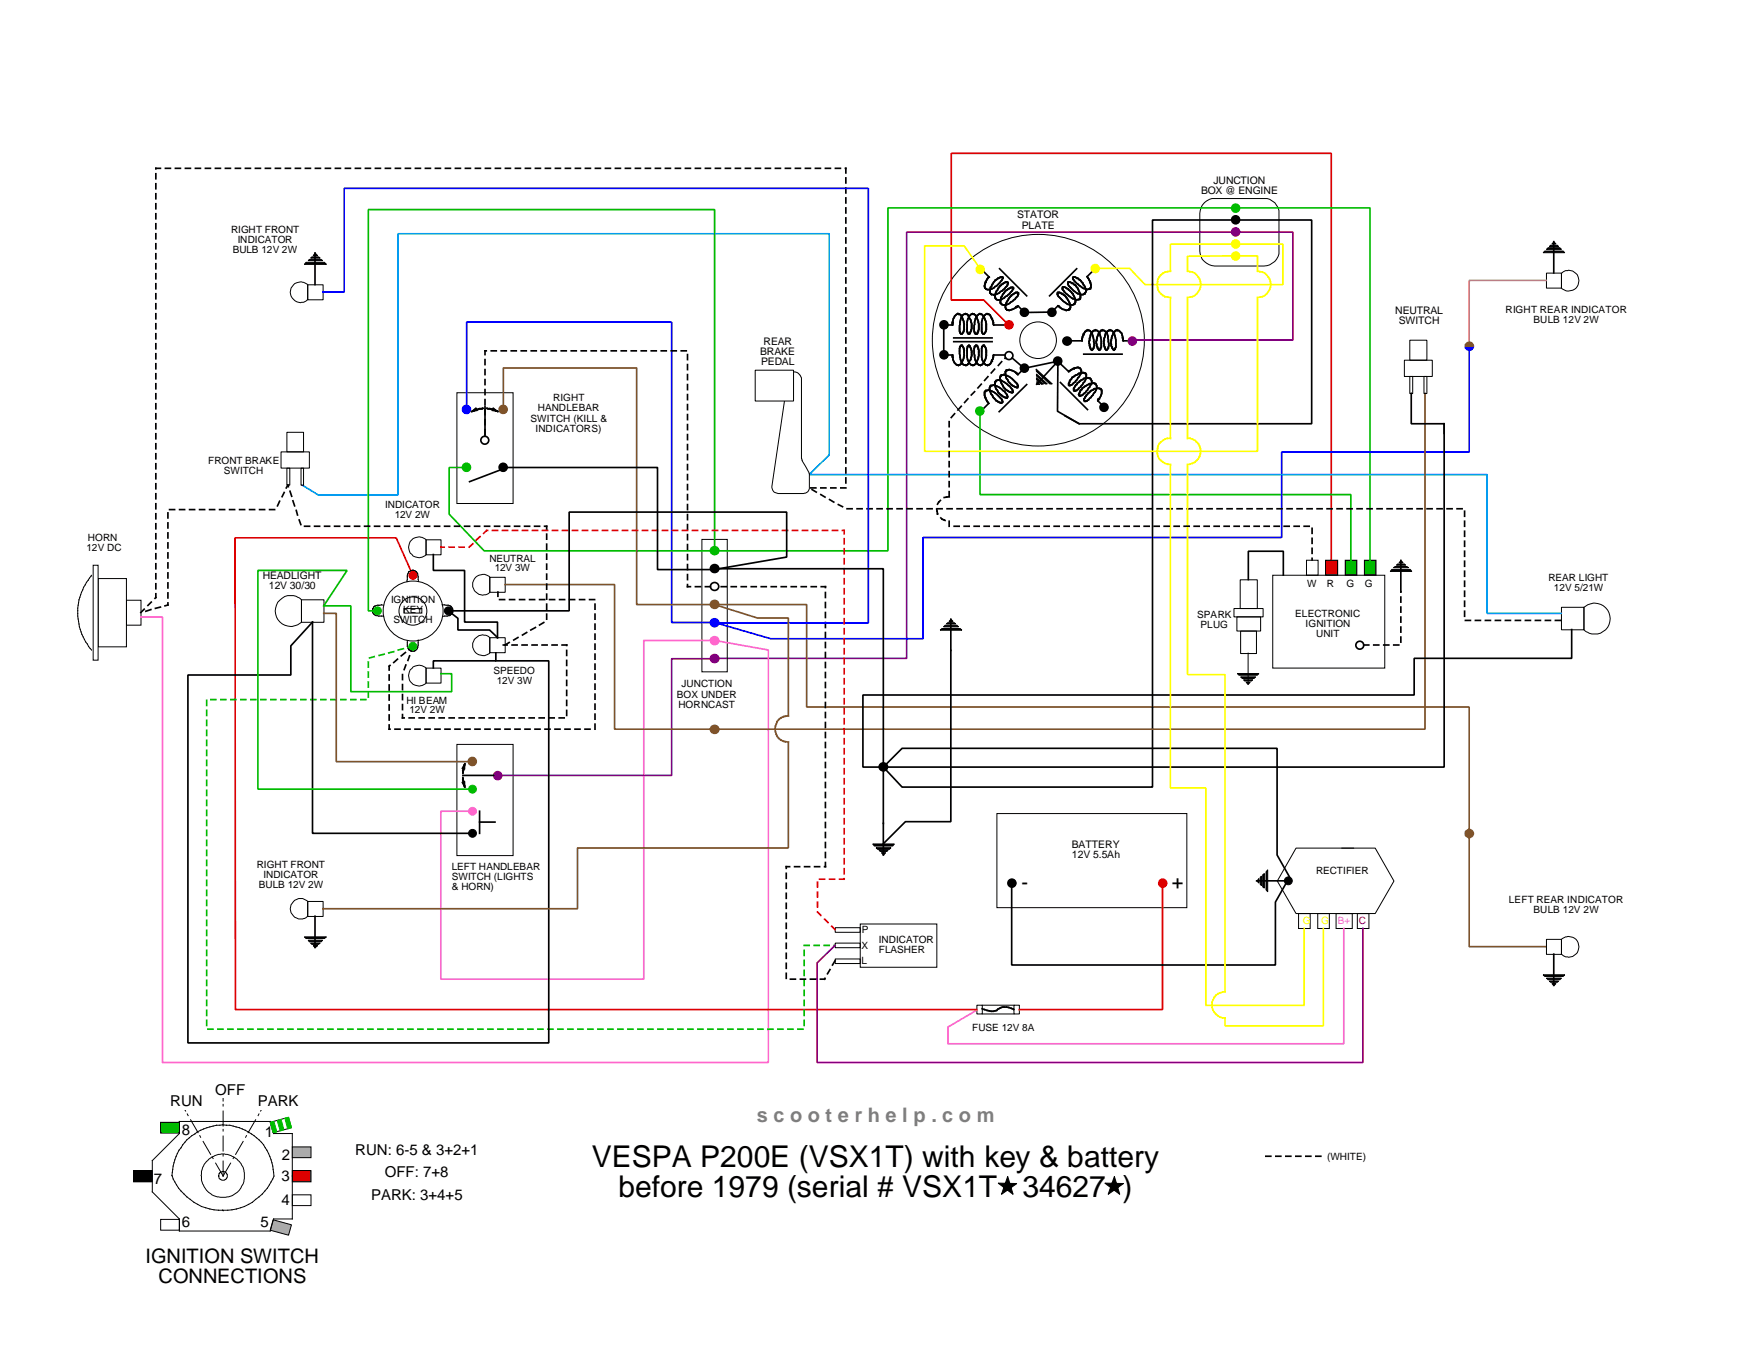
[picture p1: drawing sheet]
<svg xmlns="http://www.w3.org/2000/svg" width="279mm" height="216mm" viewBox="0 0 279 216" stroke-linecap="round" stroke-linejoin="round" font-family="sans-serif">
<path d="M14.8 91.1a8.9 8.9 0 0 0 .1 12.5M15.6 91.8h4.5v10.9h-4.5zM20.1 95.3h2.3v3.9h-2.3z" fill="none" stroke="#000" stroke-width=".16"/>
<path d="M14.8 89.7h.7v15.1h-.7z" fill="#fff"/>
<g fill="none" stroke="#000" stroke-width=".16">
<path d="M14.8 89.7h.8v15.1h-.8z"/>
<circle cx="164.8" cy="54" r="16.8"/>
</g>
<g fill="none" stroke="#000" stroke-width=".27">
<path d="M152.1 49.8l.4 .2 .6 1.4-.1 1.2-.3 .4h-.2l-.2-.4v-.9l.2-1.1 .2-.4a.49 .49 0 0 1 .6-.3v-.1l.4 .2 .4 .9v.2a1.44 1.44 0 0 1 .1 1.2l-.3 .7h-.2l-.1-.3a3.1 3.1 0 0 1 .2-2.3l.3-.5h.4l-.1-.1 .4 .2 .3 .5 .3 .9v.9l-.3 .7h-.3l-.1-.3a3.2 3.2 0 0 1 .6-2.8h.3v-.1a1.73 1.73 0 0 1 1 1.6v.9l-.2 .4-.2 .3h-.2l-.1-.3a3.1 3.1 0 0 1 .2-2.3l.3-.5h.4l-.1-.1 .5 .2 .4 .9 .2 .7M152.1 49.8v.1M152.1 49.8l-.6 .4-.2 .4-.1 1M157 44l-.4 .6a1.43 1.43 0 0 0-.2 1.2h.1a1.14 1.14 0 0 0 1.5-.3l.2-.1 .8-.9 .2-.3-.1-.2a2.22 2.22 0 0 0-1.7 1.5l-.2 .5v.5l.2 .3a2.19 2.19 0 0 0 1.9-.8l.6-.6 .1-.6a1.06 1.06 0 0 0-1.1 .5l-.5 .7a1.05 1.05 0 0 0-.2 1.6 1.28 1.28 0 0 0 1.4-.5l.3-.1a2.15 2.15 0 0 0 1-1.3l-.1-.1a2.2 2.2 0 0 0-1.9 1.9l-.1 .6a1.07 1.07 0 0 0 1.7-.1 2.35 2.35 0 0 0 1.2-1.5 1.2 1.2 0 0 0-1.2 .5l-.5 .7a1.4 1.4 0 0 0-.3 1.3l.2 .2 .3 .1 1.5-.7M159.7 49.1h.1"/>
<circle cx="149.9" cy="51.6" r=".63"/>
</g>
<path d="M149.8 51.6h1.4M151.4 53.6h6.1M155.8 42.7l1.2 1.3M157.8 51.6h1.7M158.7 42.7l4.3 4.3M161.7 48.6l1 1" fill="none" stroke="#000" stroke-width=".26"/>
<circle cx="149.9" cy="51.6" r=".66" fill="#000"/>
<circle cx="155.6" cy="42.8" r=".66" fill="#ff0"/>
<circle cx="155.6" cy="42.8" r=".63" fill="none" stroke="#ff0" stroke-width=".27"/>
<circle cx="160.2" cy="51.6" r=".66" fill="#d00"/>
<circle cx="160.2" cy="51.6" r=".63" fill="none" stroke="#d00" stroke-width=".27"/>
<g fill="none" stroke="#000" stroke-width=".27">
<path d="M167.9 46.5a1.46 1.46 0 0 1 1.3 .6l.7 1.3a3.8 3.8 0 0 1-2-1.6zM167.9 48.6h.1a1.69 1.69 0 0 0 1.6 .6l.1-.1M169.7 49.1h.1M169.9 48.4v.4l-.2 .3M172.6 43.9l.5 .9v1a1.68 1.68 0 0 1-1.8-.5l-.8-.8a.35 .35 0 0 1-.1-.5 2.52 2.52 0 0 1 1.8 1.6 .76 .76 0 0 1-.3 1.2 2.92 2.92 0 0 1-2.2-1.4l-.2-.6a1.38 1.38 0 0 1 1.2 .4l.2 .2a3.7 3.7 0 0 1 .6 1.9l-.1 .1 .1 .1a1.68 1.68 0 0 1-1.8-.5l-.8-.7-.2-.4v-.3a1.2 1.2 0 0 1 1.1 .5 2.35 2.35 0 0 1 .9 2l-.2 .1 .1 .1-.7 .1"/>
<circle cx="160.2" cy="56.5" r=".63"/>
<circle cx="162.6" cy="49.6" r=".63"/>
<circle cx="167" cy="49.6" r=".63"/>
</g>
<g fill="#000">
<circle cx="162.7" cy="49.6" r=".66"/>
<circle cx="167" cy="49.6" r=".66"/>
</g>
<path d="M167.9 48.6l-.9 .9M170.9 42.7l-4.3 4.3M173.8 42.7l-1.2 1.2" fill="none" stroke="#000" stroke-width=".26"/>
<circle cx="173.9" cy="42.7" r=".66" fill="#ff0"/>
<circle cx="173.9" cy="42.6" r=".63" fill="none" stroke="#ff0" stroke-width=".27"/>
<path d="M149.8 51.6v4.8h1.4M151.4 54.2h6.1M157.8 56.4h1.7M162.6 58.5l-1 1M167 49.5l-4.3 .1M157 64l-1.3 1.3M163 61.1l-4.4 4.3" fill="none" stroke="#000" stroke-width=".26"/>
<g fill="none" stroke="#000" stroke-width=".27">
<path d="M151.2 56.4l.1 .4a1.04 1.04 0 0 0 1 1.1l.4-.4 .4-1v-.9l-.2-.6a.24 .24 0 0 0-.3-.2 .24 .24 0 0 0-.2 .4l-.1 1a2.04 2.04 0 0 0 .8 1.7l.2 .1v-.1a.68 .68 0 0 0 .6-.6l.2-.5a1.44 1.44 0 0 0 .1-1.2l-.3-.8-.3 .2-.1 .3a3.2 3.2 0 0 0 .4 2.3l.6 .4-.1-.1a.79 .79 0 0 0 .8-.7l.2-.7v-.9l-.2-.6-.3-.2a1.48 1.48 0 0 0-.2 1.4 1.86 1.86 0 0 0 .9 1.8v-.1h.3l.3-.3M152.1 57.9v.1M155.9 55l.3-.2 .4 .8v.9l-.4 1.1a3.2 3.2 0 0 1-.4-2.3zM157.8 56.4l-.4 .9a.68 .68 0 0 1-.7 .6l.1 .1-.6-.4M159.7 58.8v.1a1.88 1.88 0 0 0 .4 1.8l.7 .6 .7 .2 .1-.2-.1-.4-.8-.8a2.12 2.12 0 0 0-1.7-.6l-.1 .2v-.1a2.03 2.03 0 0 0 .4 1.9l.2 .1a1.57 1.57 0 0 0 1.3 .6 2.88 2.88 0 0 0-2.4-1.9l-.2 .2h-.1a1.55 1.55 0 0 0 .2 1.4 2.25 2.25 0 0 0 1.6 1.3 1.01 1.01 0 0 0-.5-1.1 2.47 2.47 0 0 0-2-.9l-.1 .1h-.1a1.49 1.49 0 0 0 .3 1.4 2.15 2.15 0 0 0 1.5 1.3l.1-.2-.1-.4-.8-.8a2.11 2.11 0 0 0-1.6-.6l-.3 .2v.6l.4 .9 .3 .3M159.7 58.8l.1 .1M159.7 58.8a1.53 1.53 0 0 1 1.6 .4M161.3 59.1l.3 .4"/>
<circle cx="149.9" cy="56.3" r=".63"/>
</g>
<circle cx="149.9" cy="56.4" r=".66" fill="#000"/>
<circle cx="155.6" cy="65.3" r=".66" fill="#0b0"/>
<circle cx="155.5" cy="65.3" r=".63" fill="none" stroke="#0b0" stroke-width=".27"/>
<circle cx="162.7" cy="58.5" r=".66" fill="#000"/>
<g fill="none" stroke="#000" stroke-width=".27">
<path d="M174.5 52.8l-.3-.3a.83 .83 0 0 0-1.1 .9 2.53 2.53 0 0 0 .2 2.2 .96 .96 0 0 0 .3-1.4v-.6a1.2 1.2 0 0 0-.9-1.2l-.5 .3-.2 .4-.2 1M174.5 52.8a.57 .57 0 0 1 .9-.3 1.99 1.99 0 0 1 .5 1.7 1.08 1.08 0 0 1-.2 1.4h-.1a2.39 2.39 0 0 1 .1-2.8 .57 .57 0 0 1 .8-.3l.3 .3M174.5 52.8l.2 .6a3.5 3.5 0 0 1 .1 1.8l-.2 .4a1.58 1.58 0 0 1-.4-1.9zM176.8 52.8l.2 .6a3.5 3.5 0 0 1 .1 1.8l-.2 .3a.43 .43 0 0 1-.4-.5 2.93 2.93 0 0 1 .3-2.2zM177.3 52.4l-.5 .4M177.3 52.4l.1 .1M177.3 52.4a1.26 1.26 0 0 1 1 1.3M178.2 53.6l.1 .1M178.3 53.7v.4"/>
<circle cx="162.6" cy="58.4" r=".63"/>
</g>
<path d="M170.1 54.1h1.7M172 56.2h6.1M178.3 54.1h1.4" fill="none" stroke="#000" stroke-width=".26"/>
<circle cx="179.8" cy="54.2" r=".66" fill="#800080"/>
<circle cx="179.8" cy="54.1" r=".63" fill="none" stroke="#800080" stroke-width=".27"/>
<g fill="#000">
<circle cx="167.9" cy="57.3" r=".66"/>
<circle cx="169.4" cy="54.2" r=".68"/>
<circle cx="175.3" cy="64.7" r=".66"/>
</g>
<g fill="none" stroke="#000" stroke-width=".27">
<path d="M167.9 57.3v8l3.4 2M169.7 59l.6-.4a1.23 1.23 0 0 1 1.2-.1 1.18 1.18 0 0 1-.4 1.5 2.49 2.49 0 0 1-1.4 1.2v-.1a2.22 2.22 0 0 1 1.5-1.8l.4-.1a.59 .59 0 0 1 .8 .3 2.66 2.66 0 0 1-.9 2l-.6 .5h-.4a1.2 1.2 0 0 1 .5-1.1l.5-.4a1.42 1.42 0 0 1 1.5-.4 .96 .96 0 0 1 0 1.4 3 3 0 0 1-1.6 1.3h-.1a1.8 1.8 0 0 1 1.3-1.7l.6-.2a.6 .6 0 0 1 .7 0 .6 .6 0 0 1 .2 .7 3.7 3.7 0 0 1-1.7 2.1h-.2a1.2 1.2 0 0 1 .4-1.1l.4-.4a1.66 1.66 0 0 1 1.6-.5l.2 .1M174.8 61.8a1.42 1.42 0 0 1-.3 1.6h-.1l-.1 .2"/>
<circle cx="167.9" cy="57.3" r=".63"/>
<circle cx="169.4" cy="54.2" r=".64"/>
<circle cx="175.3" cy="64.7" r=".63"/>
</g>
<path d="M160.7 56.8l1.4 1.3M162.6 58.5l5.3-1.2-3.3 3.7M168.4 57.8l1.3 1.2M168.3 60.7l4.3 4.3M174.3 63.6l1 1" fill="none" stroke="#000" stroke-width=".26"/>
<g fill="#000" stroke="#000" stroke-width=".16">
<path d="M164.5 58.6l2.6 2.4h-.4l-2.2-2z" fill-rule="evenodd"/>
<path d="M164.5 59.4l1.8 1.6h-.4l-1.4-1.3z" fill-rule="evenodd"/>
<path d="M164.5 60l1.2 1h-.4l-.8-.7z" fill-rule="evenodd"/>
<path d="M164.6 60.6l.5 .4h-.5z" fill-rule="evenodd"/>
</g>
<circle cx="164.8" cy="54" r="2.91" fill="none" stroke="#000" stroke-width=".16"/>
<path d="M160.1 51.6l-3.9-4h-5.2v-23.3h60.3v66.3" fill="none" stroke="#d00" stroke-width=".27"/>
<path d="M216.6 88.9h1.8v2.4h-1.8z" fill="#008000"/>
<path d="M216.6 88.9h1.8v2.4h-1.8z" fill="none" stroke="#000" stroke-width=".16"/>
<path d="M213.5 88.9h1.9v2.4h-1.9z" fill="#008000"/>
<path d="M213.6 88.9h1.8v2.4h-1.8z" fill="none" stroke="#000" stroke-width=".16"/>
<path d="M210.4 88.9h1.9v2.4h-1.9z" fill="#d00"/>
<path d="M195.9 96.6h4.6v1.3h-4.6zM196.4 97.9h3.7v2.3h-3.7zM196.9 92h2.7v4.6h-2.7zM202 91.3h17.8v14.8h-17.8zM207.4 88.9h1.8v2.4h-1.8zM210.4 88.9h2v2.4h-2zM196.9 100.2h2.6v3.5h-2.6zM198.1 103.7v4.9" fill="none" stroke="#000" stroke-width=".16"/>
<g fill="none" stroke="#000" stroke-width=".27">
<path d="M203.7 91.3v-3.8h-5.5v4.5M222.4 93.9v.1M222.4 94.8v.8M222.4 96.4v.8M222.4 98v.8M222.4 99.6v.7M216.5 102.4h.8M218.1 102.4h.8M219.7 102.4h.8M221.3 102.4h.8M222.4 101.1v.8"/>
<circle cx="215.9" cy="102.4" r=".63"/>
</g>
<g fill="#000" stroke="#000" stroke-width=".16">
<path d="M222.4 89l.3 .3h-.6z" fill-rule="evenodd"/>
<path d="M221.7 89.7l.2-.2h1l.2 .2z" fill-rule="evenodd"/>
<path d="M221.2 90.1l.3-.2h1.8l.3 .2z" fill-rule="evenodd"/>
<path d="M221 90.4h2.9l.2 .3h-3.4z" fill-rule="evenodd"/>
<path d="M196.4 106.9h3.5l-.3 .3h-2.9z" fill-rule="evenodd"/>
<path d="M196.9 107.5h2.4l-.2 .2h-1.9z" fill-rule="evenodd"/>
<path d="M197.4 107.9h1.5l-.2 .2h-1.1z" fill-rule="evenodd"/>
<path d="M197.8 108.3h.7l-.4 .3z" fill-rule="evenodd"/>
</g>
<path d="M222.4 89v4.9" fill="none" stroke="#000" stroke-width=".26"/>
<path d="M155.6 65.2v13.3h58.8v10.4" fill="none" stroke="#0b0" stroke-width=".27"/>
<circle cx="196.2" cy="33.1" r=".66" fill="#0b0"/>
<circle cx="196.2" cy="33" r=".63" fill="none" stroke="#0b0" stroke-width=".27"/>
<circle cx="196.2" cy="34.9" r=".66" fill="#000"/>
<circle cx="196.2" cy="34.9" r=".63" fill="none" stroke="#000" stroke-width=".27"/>
<circle cx="196.2" cy="36.8" r=".66" fill="#800080"/>
<circle cx="196.2" cy="36.8" r=".63" fill="none" stroke="#800080" stroke-width=".27"/>
<circle cx="196.2" cy="38.8" r=".66" fill="#ff0"/>
<circle cx="196.2" cy="38.7" r=".63" fill="none" stroke="#ff0" stroke-width=".27"/>
<circle cx="196.2" cy="40.7" r=".66" fill="#ff0"/>
<g fill="none" stroke="#ff0" stroke-width=".27">
<path d="M196.8 38.8h6.9v6.4h-21.9l-2.5-2.6h-5.4"/>
<circle cx="196.2" cy="40.6" r=".63"/>
</g>
<path d="M191.2 32.2a2.11 2.11 0 0 1 1.6-.7h7.9a2.27 2.27 0 0 1 2.3 2.4v6a2.37 2.37 0 0 1-2.3 2.3h-7.9a2.49 2.49 0 0 1-2.3-2.3v-6a2.54 2.54 0 0 1 .7-1.7zM213 134.6h5.3l3 5.3-3 5.1h-5.3M214.9 134.6h-9.2l-2.9 5.3 2.9 5.1h9.2M206.1 145h1.9v2.4h-1.9zM209.2 145h1.8v2.4h-1.8zM212.1 145h2.6v2.4h-2.6zM215.5 145h1.8v2.4h-1.8z" fill="none" stroke="#000" stroke-width=".16"/>
<path d="M196.8 33h20.7v55.9" fill="none" stroke="#0b0" stroke-width=".27"/>
<path d="M180.4 54h24.9v-17.2h-61.4v67.7h-30.1" fill="none" stroke="#800080" stroke-width=".27"/>
<circle cx="204.5" cy="139.8" r=".62" fill="#000" stroke="#000" stroke-width=".16"/>
<circle cx="113.5" cy="98.9" r=".68" fill="#00f"/>
<circle cx="113.4" cy="98.9" r=".64" fill="none" stroke="#00f" stroke-width=".27"/>
<circle cx="113.5" cy="101.7" r=".68" fill="#f6c"/>
<circle cx="113.4" cy="101.7" r=".64" fill="none" stroke="#f6c" stroke-width=".27"/>
<circle cx="113.5" cy="104.6" r=".68" fill="#800080"/>
<circle cx="113.4" cy="104.6" r=".64" fill="none" stroke="#800080" stroke-width=".27"/>
<circle cx="113.5" cy="96" r=".68" fill="#7f532a"/>
<circle cx="113.4" cy="96" r=".64" fill="none" stroke="#7f532a" stroke-width=".27"/>
<g fill="none" stroke="#000" stroke-width=".27">
<circle cx="113.4" cy="93.1" r=".64"/>
<circle cx="113.4" cy="90.3" r=".64"/>
</g>
<circle cx="113.5" cy="90.3" r=".68" fill="#000"/>
<circle cx="113.5" cy="87.5" r=".68" fill="#0b0"/>
<g fill="none" stroke="#0b0" stroke-width=".27">
<path d="M196.2 33h-55.2v54.4h-26.9"/>
<circle cx="113.4" cy="87.4" r=".64"/>
</g>
<g fill="none" stroke="#000" stroke-width=".16">
<path d="M46.6 45.2a1.69 1.69 0 0 1 2.2 0v2.4a1.64 1.64 0 0 1-2.3-.1 1.64 1.64 0 0 1 .1-2.3zM48.8 45.2h2.5v2.4h-2.5zM245.5 43.4h2.4v2.3h-2.4zM247.9 43.4a1.64 1.64 0 0 1 2.3 0 1.64 1.64 0 0 1 0 2.3 1.64 1.64 0 0 1-2.3 0zM44.6 71.7h4.5v2.6h-4.5zM45.5 68.6h2.7v3.1h-2.7zM45.5 74.3h.5v2.7h-.5zM47.8 74.3h.4v2.7h-.4zM111.4 85.6h4.1v21.1h-4.1zM247.9 96.4h3.6v3.6h-3.6zM251.5 96.4a2.47 2.47 0 0 1 3.4 .1 2.47 2.47 0 0 1 0 3.4 2.47 2.47 0 0 1-3.4 .1zM72.5 118.2h9v17.6h-9z"/>
<path d="M46.8 142.9a1.54 1.54 0 0 1 2 .2v2.4a1.65 1.65 0 0 1-2.3-.2 1.65 1.65 0 0 1 .3-2.4zM48.8 143.1h2.5v2.4h-2.5zM245.5 149.1h2.4v2.4h-2.4zM247.9 149.1a1.64 1.64 0 0 1 2.3 .1 1.64 1.64 0 0 1 0 2.3 1.64 1.64 0 0 1-2.3 0z"/>
</g>
<path d="M113.4 96h14.7v16.2h105.1v38.1h12.2" fill="none" stroke="#7f532a" stroke-width=".27"/>
<path d="M246.7 38.4v4.9M50 40.2v5M50 145.5v4.9M246.7 151.5v4.9" fill="none" stroke="#000" stroke-width=".26"/>
<g fill="#000" stroke="#000" stroke-width=".16">
<path d="M246.7 38.4l.3 .3h-.6z" fill-rule="evenodd"/>
<path d="M246 39.1l.2-.2h1l.2 .2z" fill-rule="evenodd"/>
<path d="M245.5 39.6l.3-.3h1.8l.3 .3z" fill-rule="evenodd"/>
<path d="M50 40.2l.4 .4h-.7z" fill-rule="evenodd"/>
<path d="M49.3 41l.2-.2h1.1l.2 .2z" fill-rule="evenodd"/>
<path d="M48.9 41.4l.2-.2h1.9l.2 .2z" fill-rule="evenodd"/>
<path d="M48.6 41.6h2.9l.3 .4h-3.5z" fill-rule="evenodd"/>
<path d="M245 40.1l.2-.2h2.9l.3 .2z" fill-rule="evenodd"/>
<path d="M49.7 150.1h.7l-.4 .3z" fill-rule="evenodd"/>
<path d="M49.3 149.7h1.5l-.2 .2h-1.1z" fill-rule="evenodd"/>
<path d="M48.9 149.3h2.3l-.2 .2h-1.9z" fill-rule="evenodd"/>
<path d="M48.3 148.7h3.5l-.3 .3h-2.9z" fill-rule="evenodd"/>
<path d="M246.4 156.1h.6l-.3 .4z" fill-rule="evenodd"/>
<path d="M246 155.7h1.4l-.2 .2h-1z" fill-rule="evenodd"/>
<path d="M245.5 155.3h2.4l-.3 .2h-1.8z" fill-rule="evenodd"/>
<path d="M245 154.7h3.4l-.3 .3h-2.9z" fill-rule="evenodd"/>
</g>
<path d="M245.5 44.5h-12.3v10.5" fill="none" stroke="#c96" stroke-width=".27"/>
<path d="M233.2 55v16.8h-29.7v13.5h-57v16.1h-24.1l-9-2.6" fill="none" stroke="#00f" stroke-width=".27"/>
<path d="M22.4 98h3.4v70.7h96.2v-65.5l-8.6-1.5" fill="none" stroke="#f6c" stroke-width=".27"/>
<path d="M48 77l2.5 1.6h12.7v-41.5h68.4v35.1l-3.1 3.1h107.6v22.1h11.7" fill="none" stroke="#09f" stroke-width=".27"/>
<circle cx="75" cy="125.3" r=".62" fill="#0b0" stroke="#0b0" stroke-width=".16"/>
<circle cx="75" cy="120.9" r=".66" fill="#7f532a"/>
<circle cx="75" cy="120.9" r=".63" fill="none" stroke="#7f532a" stroke-width=".27"/>
<circle cx="75" cy="132.3" r=".62" fill="#000" stroke="#000" stroke-width=".16"/>
<circle cx="75" cy="128.8" r=".62" fill="#f6c" stroke="#f6c" stroke-width=".16"/>
<path d="M76.1 128.8v3.5M76.1 130.5h2.5" fill="none" stroke="#000" stroke-width=".26"/>
<circle cx="79" cy="123.2" r=".66" fill="#800080"/>
<circle cx="79" cy="123.1" r=".63" fill="none" stroke="#800080" stroke-width=".27"/>
<path d="M73.5 123.1h4.9" fill="none" stroke="#000" stroke-width=".26"/>
<path d="M73.5 123.4l.1 .8 .2 .8M73.8 121.2l-.2 .8-.1 .8" fill="none" stroke="#000" stroke-width=".27"/>
<g fill="#000" stroke="#000" stroke-width=".16">
<path d="M73.8 121.2v.9l-.5-.1z" fill-rule="evenodd"/>
<path d="M73.3 124.2l.5-.1v.9z" fill-rule="evenodd"/>
</g>
<path d="M72.5 62.3h9v17.6h-9z" fill="none" stroke="#000" stroke-width=".16"/>
<circle cx="74.1" cy="65" r=".66" fill="#00f"/>
<circle cx="74.1" cy="65" r=".63" fill="none" stroke="#00f" stroke-width=".27"/>
<circle cx="79.9" cy="65" r=".66" fill="#7f532a"/>
<circle cx="79.9" cy="65" r=".63" fill="none" stroke="#7f532a" stroke-width=".27"/>
<g fill="none" stroke="#000" stroke-width=".27">
<path d="M76.7 64.8l-1 .2-.8 .4M77.2 64.8l1.3 .3 .5 .3"/>
<circle cx="77" cy="69.9" r=".63"/>
</g>
<path d="M77 64.5v4.8" fill="none" stroke="#000" stroke-width=".26"/>
<g fill="#000" stroke="#000" stroke-width=".16">
<path d="M74.8 65.3l.8-.6 .2 .5z" fill-rule="evenodd"/>
<path d="M78.3 64.7l.7 .6-.9-.1z" fill-rule="evenodd"/>
</g>
<circle cx="74.1" cy="74.2" r=".66" fill="#0b0"/>
<g fill="none" stroke="#0b0" stroke-width=".27">
<path d="M74.1 74.2h-2.8v7.4l5.6 5.8h36"/>
<circle cx="74.1" cy="74.2" r=".63"/>
</g>
<g fill="#000">
<circle cx="79.9" cy="74.2" r=".66"/>
<circle cx="160.7" cy="140.2" r=".66"/>
</g>
<g fill="none" stroke="#000" stroke-width=".27">
<path d="M24.7 27.6v.8M24.7 29.2v.8M24.7 30.8v.8M24.7 32.3v.8M24.7 33.9v.8M24.7 35.5v.8M24.7 37.1v.8M24.7 38.7v.8M25.5 26.7l-.8 .1M26.3 26.7h.8M27.8 26.7h.8M29.4 26.7h.8"/>
<path d="M31 26.7h.8M32.6 26.7h.8M34.2 26.7h.8M35.8 26.7h.8M37.4 26.7h.8M39 26.7h.8M40.5 26.7h.8M42.1 26.7h.8M43.7 26.7h.8M45.3 26.7h.8M46.9 26.7h.8M48.5 26.7h.8"/>
<path d="M50.1 26.7h.8M51.7 26.7h.8M53.2 26.7h.8M54.8 26.7h.8M56.4 26.7h.8M58 26.7h.8M59.6 26.7h.8M61.2 26.7h.8M62.8 26.7h.8M64.4 26.7h.8M65.9 26.7h.8M67.5 26.7h.8"/>
<path d="M69.1 26.7h.8M70.7 26.7h.8M72.3 26.7h.8M73.9 26.7h.8M75.5 26.7h.8M77.1 26.7h.8M78.6 26.7h.8M80.2 26.7h.8M81.8 26.7h.8M83.4 26.7h.8M85 26.7h.8M86.6 26.7h.8"/>
<path d="M88.2 26.7h.8M89.8 26.7h.8M91.3 26.7h.8M92.9 26.7h.8M94.5 26.7h.8M96.1 26.7h.8M97.7 26.7h.8M99.3 26.7h.8M100.9 26.7h.8M102.5 26.7h.8M104 26.7h.8M105.6 26.7h.8"/>
<path d="M107.2 26.7h.8M108.8 26.7h.8M110.4 26.7h.8M112 26.7h.8M113.6 26.7h.8M115.2 26.7h.8M116.7 26.7h.8M118.3 26.7h.8M119.9 26.7h.8M121.5 26.7h.8M123.1 26.7h.8M124.7 26.7h.8"/>
<path d="M126.3 26.7h.8M127.9 26.7h.8M129.4 26.7h.8M131 26.7h.8M132.6 26.7h.8M134.2 26.7l.1 .8M134.3 28.2v.8M134.3 29.8v.8M134.3 31.4v.8M134.3 33v.8M134.3 34.6v.8M134.3 36.2v.8"/>
<path d="M134.3 37.8v.8M134.3 39.4v.8M196.2 34.9h-13.2v90h-39.8l-3-3.1M196.8 34.9h11.4v32.4h-36.9l-2.2-1.3M24.7 40.3v.8M24.7 41.9v.8M24.7 43.5v.8M24.7 45v.8M24.7 46.6v.8M24.7 48.2v.8M24.7 49.8v.8M24.7 51.4v.8"/>
<path d="M24.7 53v.8M24.7 54.6v.8M24.7 56.2v.8M24.7 57.7v.8M24.7 59.3v.8M134.3 40.9v.8M134.3 42.5v.8M134.3 44.1v.8M134.3 45.7v.8M134.3 47.3v.8M134.3 48.9v.8M134.3 50.5v.8"/>
<path d="M134.3 52.1v.8M134.3 53.6v.8M134.3 55.2v.8M134.3 56.8v.8M134.3 58.4v.8M134.3 60v.8M24.7 60.9v.8M24.7 62.5v.8M24.7 64.1v.8M24.7 65.7v.8M24.7 67.3v.8M24.7 68.9v.8"/>
<path d="M24.7 70.4v.8M24.7 72v.8M24.7 73.6v.8M24.7 75.2v.8M24.7 76.8v.8M24.7 78.4v.8M24.7 80v.8M128.7 77.5h.8M128.9 77.7l.7 .4M130.3 77.5h.8M130.3 78.5l.7 .4M131.7 79.3l.7 .4"/>
<path d="M131.9 77.5h.8M133.5 77.5h.8M134.3 61.6v.8M134.3 63.2v.8M134.3 64.8v.8M134.3 66.3v.8M134.3 67.9v.8M134.3 69.5v.8M134.3 71.1v.8M134.3 72.7v.8M134.3 74.3v.8M134.3 75.9v.8"/>
<path d="M22.9 96.7l-.5 .5M24 95.6l-.5 .5M24.7 94.3v.6l-.1 .1M24.7 81.6v.8M24.7 83.1v.8M24.7 84.7v.8M24.7 86.3v.8M24.7 87.9v.8M24.7 89.5v.8M24.7 91.1v.8M24.7 92.7v.8M133.1 80.1l.6 .3"/>
<path d="M134.5 80.8h.8M136.1 80.8h.8M137.7 80.8h.7M139.2 80.8h.8M140.8 80.8h.8M142.4 80.8h.8M144 80.8h.8M145.6 80.8h.8M147.2 80.8h.8M148.8 80.8h.8M150.4 80.8h.7M151.9 80.8h.8"/>
<path d="M153.5 80.8h.8M155.1 80.8h.8M156.7 80.8h.8M158.3 80.8h.8M159.9 80.8h.8M161.5 80.8h.8M163.1 80.8h.7M164.6 80.8h.8M166.2 80.8h.8M167.8 80.8h.8M169.4 80.8h.8M171 80.8h.8"/>
<path d="M172.6 80.8h.8M174.2 80.8h.8M175.8 80.8h.7M177.3 80.8h.8M178.9 80.8h.8M180.5 80.8h.8M182.1 80.8h.8M183.7 80.8h.8M185.3 80.8h.8M186.9 80.8h.8M188.5 80.8h.7M190 80.8h.8"/>
<path d="M191.6 80.8h.8M193.2 80.8h.8M194.8 80.8h.8M196.4 80.8h.8M198 80.8h.8M199.6 80.8h.8M201.2 80.8h.7M202.7 80.8h.8M204.3 80.8h.8M205.9 80.8h.8M207.5 80.8h.8M209.1 80.8h.8"/>
<path d="M210.7 80.8h.8M212.3 80.8h.8M213.9 80.8h.7M215.4 80.8h.8M217 80.8h.8M218.6 80.8h.8M220.2 80.8h.8M221.8 80.8h.8M223.4 80.8h.8M225 80.8h.8M226.6 80.8h.7M228.1 80.8h.8"/>
<path d="M229.7 80.8h.8M231.3 80.8h.8M232.5 81.2v.8M232.5 82.7v.8M232.5 84.3v.8M232.5 85.9v.8M232.5 87.5v.8M232.5 89.1v.8M232.5 90.7v.8M232.5 92.3v.8M232.5 93.9v.8M232.5 95.4v.8"/>
<path d="M232.5 97v.8M232.6 98.5h.8M234.2 98.5h.8M235.8 98.5h.8M237.4 98.5h.8M239 98.5h.8M240.6 98.5h.8M242.2 98.5h.8M243.7 98.5h.8M245.3 98.5h.8M246.9 98.5h.8"/>
<circle cx="79.9" cy="74.2" r=".63"/>
<circle cx="160.6" cy="140.2" r=".63"/>
</g>
<path d="M80.1 74.3l-5.6 2.2" fill="none" stroke="#000" stroke-width=".26"/>
<path d="M113.4 101.7h-11.2v53.7h-32.2v-26.6h4.9" fill="none" stroke="#f6c" stroke-width=".27"/>
<path d="M74.1 65.6v-14.5h32.5v47.7h6.8" fill="none" stroke="#00f" stroke-width=".27"/>
<path d="M79.9 65v-6.6h21.2v37.6h12.3" fill="none" stroke="#7f532a" stroke-width=".27"/>
<path d="M158.3 129.2h30.1v14.9h-30.1z" fill="none" stroke="#000" stroke-width=".16"/>
<circle cx="184.6" cy="140.2" r=".66" fill="#d00"/>
<g fill="none" stroke="#d00" stroke-width=".27">
<path d="M65.6 91.3l-2.7-5.9h-25.6l.1 74.9h117.6M184.5 140.2v20.1h-22.7"/>
<circle cx="184.6" cy="140.2" r=".63"/>
</g>
<g fill="none" stroke="#000" stroke-width=".16">
<path d="M64.7 101.7v.9a.86 .86 0 0 0 .6 .8h.5l.5-.4 .1-1.4v.1M132.6 152.2h4v.8h-4zM132.6 147.3h4v.7h-4zM132.6 149.7h4v.7h-4zM136.6 146.7h12.1v6.9h-12.1zM155.1 159.6h.8v1.4h-.8zM155.9 159.6h5.1M161 159.6h.8v1.4h-.8zM155.9 161h5.1"/>
<circle cx="65.6" cy="97" r="2.23"/>
<circle cx="65.6" cy="97" r="4.8"/>
</g>
<path d="M155.9 160.1a2.86 2.86 0 0 0 2.3 .3 2.21 2.21 0 0 1 2.7-.1" fill="none" stroke="#000" stroke-width=".27"/>
<path d="M213.3 147.4v18.3h-62.8v-2.7l4.6-2.7" fill="none" stroke="#f6c" stroke-width=".27"/>
<path d="M64.1 96.6h2.8v.7h-2.8z" fill="#fff"/>
<g fill="none" stroke="#000" stroke-width=".16">
<path d="M125.3 59.5a1.04 1.04 0 0 1 1.1-.4 1.04 1.04 0 0 1 .8 .8v12.9l1.3 2.4v2.2a.91 .91 0 0 1-.9 .9h-4.1a1.02 1.02 0 0 1-1-1.1l2.5-17.2zM60.9 96.1a1.65 1.65 0 0 0-1.5 .2 .87 .87 0 0 0-.2 1 .87 .87 0 0 0 .9 .5l.8 .1M64.1 96.6h2.9v.7h-2.9zM64.7 92.3v-1a.87 .87 0 0 1 .9-.8 .87 .87 0 0 1 .8 1v.8M65.4 85.7a1.69 1.69 0 0 1 2.2 0v2.4a1.64 1.64 0 0 1-2.3-.1 1.64 1.64 0 0 1 .1-2.3zM67.6 85.7h2.4v2.4h-2.4zM70.3 96.1l-.1-.1 .6 .1a.91 .91 0 0 1 1.1 .6 .95 .95 0 0 1-.6 1l-1 .2M75.5 91.6a1.52 1.52 0 0 1 2.3 0v2.4a1.64 1.64 0 0 1-2.4 0 1.64 1.64 0 0 1 .1-2.4zM77.8 91.6h2.4v2.4h-2.4zM65.1 106.3a1.76 1.76 0 0 1 2-.6l.5 .4v2.3a1.66 1.66 0 0 1-2.1 .1 1.66 1.66 0 0 1-.4-2.2zM67.6 106.1h2.4v2.3h-2.4zM75.5 101.3a1.61 1.61 0 0 1 2.3-.1v2.4a1.61 1.61 0 0 1-2.3 0 1.61 1.61 0 0 1 0-2.3z"/>
<path d="M77.8 101.2h2.4v2.4h-2.4z"/>
</g>
<circle cx="59.9" cy="97" r=".62" fill="#0b0" stroke="#0b0" stroke-width=".16"/>
<circle cx="65.6" cy="91.3" r=".62" fill="#d00" stroke="#d00" stroke-width=".16"/>
<circle cx="71.2" cy="97" r=".62" fill="#000" stroke="#000" stroke-width=".16"/>
<g fill="none" stroke="#0b0" stroke-width=".27">
<path d="M113.4 87.4v-54.1h-54.9v63.7h1.4M32.8 111.2v.8M32.8 112.8v.8M32.8 114.4v.8M32.8 116v.7M32.8 117.5v.8M32.8 119.1v.8M33.5 111.1h.8M35.1 111.1h.8M36.6 111.1h.8M38.2 111.1h.8M39.8 111.1h.8"/>
<path d="M41.4 111.1h.8M43 111.1h.8M44.6 111.1h.8M46.2 111.1h.8M47.8 111.1h.8M49.3 111.1h.8M50.9 111.1h.8M52.5 111.1h.8M54.1 111.1h.8M55.7 111.1h.8M57.3 111.1h.8M58.5 105.1v.8"/>
<path d="M58.5 106.7v.8M58.5 108.3v.8M58.5 109.9v.8M59.4 104.2l-.7 .2M61 103.9l-.8 .1M62.5 103.5l-.8 .2M64 103l-.8 .2M65.6 102.6l-.8 .2M32.8 120.7v.8M32.8 122.3v.8M32.8 123.9v.8M32.8 125.5v.8"/>
<path d="M32.8 127.1v.8M32.8 128.7v.7M32.8 130.2v.8M32.8 131.8v.8M32.8 133.4v.8M32.8 135v.8M32.8 136.6v.8M32.8 138.2v.8M32.8 139.8v.8M32.8 141.4v.7M32.8 142.9v.8M32.8 144.5v.8"/>
<path d="M32.8 146.1v.8M32.8 147.7v.8M32.8 149.3v.8M32.8 150.9v.8M32.8 152.5v.8M32.8 154.1v.7M32.8 155.6v.8M32.8 157.2v.8M32.8 158.8v.8M127.7 150.9v.8M127.7 152.5v.8M127.7 154.1v.7"/>
<path d="M127.7 155.6v.8M127.7 157.2v.8M127.7 158.8v.8M127.7 150.1h.8M129.3 150.1h.7M130.8 150.1h.8M132.4 150.1h.2M32.8 160.4v.8M32.8 162v.8M33 163.4h.8M34.6 163.4h.8M36.2 163.4h.8"/>
<path d="M37.8 163.4h.8M39.4 163.4h.8M40.9 163.4h.8M42.5 163.4h.8M44.1 163.4h.8M45.7 163.4h.8M47.3 163.4h.8M48.9 163.4h.8M50.5 163.4h.8M52.1 163.4h.8M53.6 163.4h.8M55.2 163.4h.8"/>
<path d="M56.8 163.4h.8M58.4 163.4h.8M60 163.4h.8M61.6 163.4h.8M63.2 163.4h.8M64.8 163.4h.8M66.3 163.4h.8M67.9 163.4h.8M69.5 163.4h.8M71.1 163.4h.8M72.7 163.4h.8M74.3 163.4h.8"/>
<path d="M75.9 163.4h.8M77.5 163.4h.8M79 163.4h.8M80.6 163.4h.8M82.2 163.4h.8M83.8 163.4h.8M85.4 163.4h.8M87 163.4h.8M88.6 163.4h.8M90.2 163.4h.8M91.7 163.4h.8M93.3 163.4h.8"/>
<path d="M94.9 163.4h.8M96.5 163.4h.8M98.1 163.4h.8M99.7 163.4h.8M101.3 163.4h.8M102.9 163.4h.8M104.4 163.4h.8M106 163.4h.8M107.6 163.4h.8M109.2 163.4h.8M110.8 163.4h.8M112.4 163.4h.8"/>
<path d="M114 163.4h.8M115.6 163.4h.8M117.1 163.4h.8M118.7 163.4h.8M120.3 163.4h.8M121.9 163.4h.8M123.5 163.4h.8M125.1 163.4h.8M126.7 163.4h.8M127.7 160.4v.8M127.7 162v.8"/>
</g>
<path d="M216.4 147.4v21.3h-86.7v-15.8l2.9-2.8" fill="none" stroke="#800080" stroke-width=".27"/>
<g fill="none" stroke="#000" stroke-width=".27">
<path d="M77 57.1v.8M77 58.7v.8M77.2 55.7h-.2v.6M78 55.7h.8M79.6 55.7h.8M81.2 55.7h.8M82.7 55.7h.8M84.3 55.7h.8M85.9 55.7h.8M87.5 55.7h.8M89.1 55.7h.8M90.7 55.7h.8"/>
<path d="M92.3 55.7h.8M93.9 55.7h.8M95.4 55.7h.8M97 55.7h.8M98.6 55.7h.8M100.2 55.7h.8M101.8 55.7h.8M103.4 55.7h.8M105 55.7h.8M106.6 55.7h.8M108.1 55.7h.8M109.1 56.3v.8"/>
<path d="M109.1 57.9v.8M109.1 59.5v.8M77 60.3v.8M77 61.8v.8M77 63.4v.8M77 65v.8M77 66.6v.8M77 68.2v.8M109.1 61.1v.7M109.1 62.6v.8M109.1 64.2v.8M109.1 65.8v.8"/>
<path d="M109.1 67.4v.8M109.1 69v.8M109.1 70.6v.8M109.1 72.2v.8M109.1 73.8v.7M109.1 75.3v.8M109.1 76.9v.8M109.1 78.5v.8M109.1 92.8v.3h.5M109.1 80.1v.8M109.1 81.7v.8M109.1 83.3v.8"/>
<path d="M109.1 84.9v.8M109.1 86.5v.7M109.1 88v.8M109.1 89.6v.8M109.1 91.2v.8M110.4 93.1h.8M112 93.1h.8M114.5 93.1h.8M116.1 93.1h.8M117.7 93.1h.8M119.3 93.1h.8M120.8 93.1h.8"/>
<path d="M122.4 93.1h.8M124 93.1h.8M125.6 93.1h.8M127.2 93.1h.8M128.8 93.1h.8M130.4 93.1h.6v.2M131 94.1v.8M131 95.6v.8M131 97.2v.8M131 98.8v.8M131 100.4v.8M131 102v.8"/>
<path d="M131 103.6v.8M131 105.2v.8M131 106.8v.8M131 108.3v.8M131 109.9v.8M131 111.5v.8M131 113.1v.8M131 114.7v.8M131 116.3v.8M131 117.9v.8M131 119.5v.8M124.8 138.6v.8"/>
<path d="M125.3 137.6h-.5v.2M126.1 137.6h.8M127.7 137.6h.8M129.3 137.6h.8M131 136.9v.7h-.1M131 121v.8M131 122.6v.8M131 124.2v.8M131 125.8v.8M131 127.4v.8M131 129v.8M131 130.6v.8"/>
<path d="M131 132.2v.8M131 133.7v.8M131 135.3v.8M124.8 140.2v.8M124.8 141.8v.8M124.8 143.4v.8M124.8 145v.8M124.8 146.6v.8M124.8 148.2v.8M124.8 149.8v.7M124.8 151.3v.8M124.8 152.9v.8"/>
<path d="M124.8 154.5v.8M125.5 155.4h.8M127.1 155.4h.8M128.7 155.4h.7M131 155.3l-.1 .1h-.7M131.8 153.9l-.4 .7M132.6 152.5l-.4 .7"/>
</g>
<path d="M119.9 58.8h6.1v4.9h-6.1z" fill-rule="evenodd" fill="#fff" stroke="#000" stroke-width=".16"/>
<path d="M51.3 46.4h3.3v-16.5h83.2v69h-23.9" fill="none" stroke="#00f" stroke-width=".27"/>
<path d="M113.4 104.6h-6.8v18.5h-27.6" fill="none" stroke="#800080" stroke-width=".27"/>
<path d="M44.4 95.3a2.38 2.38 0 0 1 3.5-.1v3.6a2.46 2.46 0 0 1-3.5-.1 2.46 2.46 0 0 1 0-3.4zM47.9 95.2h3.5v3.6h-3.5z" fill="none" stroke="#000" stroke-width=".16"/>
<path d="M51.4 96.2h4.3v13.6h16v-2.8h-1.7" fill="none" stroke="#0b0" stroke-width=".27"/>
<path d="M226.2 62.4v53.4h-128.6v-23h-17.4M51.4 97.4h2v23.5h21.5" fill="none" stroke="#7f532a" stroke-width=".27"/>
<g fill="none" stroke="#000" stroke-width=".27">
<path d="M79 94v.7M79.3 95.2h.8M80.9 95.2h.8M82.5 95.2h.8M84.1 95.2h.8M85.7 95.2h.8M87.2 95.2h.8M88.8 95.2h.8M90.4 95.2h.8M92 95.2h.8M93.6 95.2h.8M94.5 95.9v.8"/>
<path d="M94.5 97.5v.8M94.5 99.1v.8M61.8 107.2v.8M61.8 108.7v.8M61.8 110.3v.8M61.8 111.9v.8M61.8 113.5v.8M61.8 115.1v.7h.1M61.9 105.6l-.1 .2v.6M62.7 115.8h.8M63.1 104.6l-.6 .6M63.9 107.1v.8"/>
<path d="M63.9 108.7v.8M63.9 110.3v.8M63.9 111.9v.7M63.9 113.4v.6h.3M64.3 115.8h.8M64.4 103.6l-.7 .5M64.4 105.6l-.2 .7M65 103.1l.6-.5-.3 .7M65 114h.8M65 104.1l-.2 .7M65.9 115.8h.8M66.5 114h.8"/>
<path d="M67.5 115.8h.8M68.1 114h.8M69.1 115.8h.8M69.7 114h.8M70.6 115.8h.8M71.3 114h.8M72.2 115.8h.8M72.9 114h.8M73.8 115.8h.8M74.5 114h.8M75.4 115.8h.8M76.1 114h.8"/>
<path d="M77 115.8h.8M77.7 114h.8M78.6 115.8h.8M79.2 114h.8M79.9 102.4h.6M80.2 115.8h.8M80.8 114h.8M81.3 102.4h.8M81.8 115.8h.8M82.4 114h.8M82.9 102.4h.8M83.3 115.8h.8"/>
<path d="M84 114h.8M84.5 102.4h.8M84.9 115.8h.8M85.6 114h.8M86.1 102.4h.8M86.5 115.8h.8M87.2 114h.8M87.6 102.4h.8M88.1 115.8h.8M88.8 114h.8M89.2 102.4l.8 .1M89.7 115.8h.8"/>
<path d="M90 103.3v.7M90 104.8v.8M90 106.4v.8M90 108v.8M90 109.6v.8M90 111.2v.8M90 112.8v.8M91.3 115.8h.8M92.9 115.8h.8M94.5 100.7v.8M94.5 102.3v.8M94.5 103.9v.7"/>
<path d="M94.5 105.4v.8M94.5 107v.8M94.5 108.6v.8M94.5 110.2v.8M94.5 111.8v.8M94.5 113.4v.8M94.5 115v.8"/>
</g>
<path d="M232.6 55h1.3a.63 .63 0 0 1-.6 .6 .63 .63 0 0 1-.7-.6z" fill-rule="evenodd" fill="#00f"/>
<path d="M232.6 55h1.3a.63 .63 0 0 1-.6 .6 .63 .63 0 0 1-.7-.6z" fill="none" stroke="#00f" stroke-width=".27"/>
<path d="M232.6 54.7a.67 .67 0 0 1 .8-.3 .67 .67 0 0 1 .5 .6h-1.3z" fill-rule="evenodd" fill="#7f532a"/>
<path d="M232.6 54.7a.67 .67 0 0 1 .8-.3 .67 .67 0 0 1 .5 .6h-1.3z" fill="none" stroke="#7f532a" stroke-width=".27"/>
<path d="M222.9 57.2h4.5v2.6h-4.5zM223.8 54h2.7v3.2h-2.7zM223.8 59.8h.5v2.7h-.5zM226.1 59.8h.4v2.7h-.4z" fill="none" stroke="#000" stroke-width=".16"/>
<g fill="none" stroke="#000" stroke-width=".27">
<path d="M44.4 79.6l-.3 .7M45.1 78.2l-.3 .6M45.8 77.3l-.1-.3-.3 .5M46 78l.3 .8M46.5 79.5l.3 .8M79.9 74.2h24.5v16.2h9.6M224 62.4v4.9h5.3v1.5M229.3 67.3v54.5h-89.1M23.9 96.8l-.7 .2M25.5 96.4l-.8 .2M26.7 81.4v.8M26.7 83v.8"/>
<path d="M26.7 84.6v.8M26.7 86.2v.8M26.7 87.8v.8M26.7 89.4v.8M26.7 91v.7M26.7 92.5v.8M26.7 94.1v.8M26.7 95.7v.3l-.5 .2M26.9 80.9h.8M28.5 80.9h.8M30.1 80.9h.8M31.7 80.9h.8"/>
<path d="M33.3 80.9h.8M34.9 80.9h.8M36.4 80.9h.8M38 80.9h.8M39.6 80.9h.8M41.2 80.9h.8M42.8 80.9h.8M47 81l.2 .8M47.5 82.6l.3 .7M48.4 83.5h.7M49.9 83.5h.8M51.5 83.5h.8"/>
<path d="M53.1 83.5h.8M54.7 83.5h.8M56.3 83.5h.8M57.9 83.5h.8M59.5 83.5h.8M61.1 83.5h.7M62.6 83.5h.8M64.2 83.5h.8M65.8 83.5h.8M67.4 83.5h.8M68.8 88v2.6h5v8.2h5.2v2.5M69 83.5h.8"/>
<path d="M70.6 83.5h.8M72.2 83.5h.8M73.8 83.5h.7M75.3 83.5h.8M76.9 83.5h.8M78.5 83.5h.8M80.1 83.5h.8M81.7 83.5h.8M83.3 83.5h.8M84.9 83.5h.8M85 99.6l-.7 .4M86.3 98.8l-.6 .4"/>
<path d="M86.5 83.5h.3v.5M86.8 84.8v.8M86.8 86.4v.8M86.8 88v.8M86.8 89.6v.8M86.8 91.2v.7M86.8 92.7v.8M86.8 94.3v.8M86.8 95.9v.8M86.8 97.5v.8M249.5 99.9v4.6h-25v5.8h-87.5v11.5h3.2M78.7 103.7v1.2h-9.9v1.1"/>
<path d="M78.7 104.9h8.4v60.7h-57.3v-58.4h16.4v-4.7l3.4-3.7v33.5h25.3M79 101.2l-1.3-1.2h-5v-1.8l-1.5-1.2h19.2v-15.7h34.5v7.1l-10.8 1.9h26.1v31.7M80.8 102l-.6 .4M82.2 101.2l-.6 .4M83.6 100.4l-.7 .4M140.2 121.8l3-3h59.5v16.9l2 3.5-2.2 4v10h-41.9v-13"/>
</g>
<g fill="none" stroke="#d00" stroke-width=".27">
<path d="M70 86.9h.5M71.3 86.9h.8M72.9 86.9h.8M75.1 86.3l-.6 .6M76.2 85.2l-.6 .5M77.4 84.2h-.1l-.5 .5M78.2 84.2h.8M79.8 84.2h.8M81.4 84.2h.8M82.9 84.2h.8M84.5 84.2h.8M86.1 84.2h.8"/>
<path d="M87.7 84.2h.8M89.3 84.2h.8M90.9 84.2h.8M92.5 84.2h.8M94.1 84.2h.8M95.6 84.2h.8M97.2 84.2h.8M98.8 84.2h.8M100.4 84.2h.8M102 84.2h.8M103.6 84.2h.8M105.2 84.2h.8"/>
<path d="M106.8 84.2h.8M108.3 84.2h.8M109.9 84.2h.8M111.5 84.2h.8M113.1 84.2h.8M114.7 84.2h.8M116.3 84.2h.8M117.9 84.2h.8M119.5 84.2h.8M121 84.2h.8M122.6 84.2h.8M124.2 84.2h.8"/>
<path d="M125.8 84.2h.8M127.4 84.2h.8M129 84.2h.8M130.6 84.2h.8M132.2 84.2h.8M133.7 84.2h.3v.5M134 85.5v.8M134 87.1v.8M134 88.7v.8M134 90.3v.8M134 91.9v.8M134 93.5v.8"/>
<path d="M134 95.1v.7M134 96.6v.8M134 98.2v.8M134 99.8v.8M134 101.4v.8M134 103v.8M134 104.6v.8M134 106.2v.8M134 107.8v.7M134 109.3v.8M134 110.9v.8M134 112.5v.8"/>
<path d="M134 114.1v.8M134 115.7v.8M134 117.3v.8M134 118.9v.8M130.1 139.6h.8M131.7 139.6h.8M134 139.5l-.7 .1M134 120.5v.7M134 122v.8M134 123.6v.8M134 125.2v.8M134 126.8v.8"/>
<path d="M134 128.4v.8M134 130v.8M134 131.6v.8M134 133.2v.7M134 134.7v.8M134 136.3v.8M134 137.9v.8M129.8 144.8l.5 .5M129.8 140v.8M129.8 141.6v.8M129.8 143.2v.8M130.9 145.9l.5 .5"/>
<path d="M132 147l.6 .6"/>
</g>
<path d="M140.2 122v13.7" fill="none" stroke="#000" stroke-width=".26"/>
<g fill="#000" stroke="#000" stroke-width=".16">
<path d="M138.5 134h3.5l-.3 .3h-2.9z" fill-rule="evenodd"/>
<path d="M139.1 134.6h2.4l-.3 .2h-1.9z" fill-rule="evenodd"/>
<path d="M139.5 135h1.5l-.2 .2h-1.1z" fill-rule="evenodd"/>
<path d="M139.9 135.4h.7l-.3 .4z" fill-rule="evenodd"/>
</g>
<circle cx="65.6" cy="102.6" r=".62" fill="#0b0" stroke="#0b0" stroke-width=".16"/>
<path d="M232.6 132.3h1.3a.63 .63 0 0 1-.6 .7 .63 .63 0 0 1-.7-.7z" fill-rule="evenodd" fill="#7f532a"/>
<path d="M232.6 132.3h1.3a.63 .63 0 0 1-.6 .7 .63 .63 0 0 1-.7-.7z" fill="none" stroke="#7f532a" stroke-width=".27"/>
<path d="M232.7 132a.66 .66 0 0 1 .7-.3 .66 .66 0 0 1 .5 .6h-1.3z" fill-rule="evenodd" fill="#7f532a"/>
<path d="M113.4 96l6.8 2.1h4.9v15.5a2.08 2.08 0 0 0-2.1 2.1 2.08 2.08 0 0 0 2.1 2.1v16.8h-33.4v9.7h-40.4M232.7 132a.66 .66 0 0 1 .7-.3 .66 .66 0 0 1 .5 .6h-1.3z" fill="none" stroke="#7f532a" stroke-width=".27"/>
<path d="M196.2 38.8h-10.4v4.3a2.08 2.08 0 0 0-2.1 2 2.08 2.08 0 0 0 2.1 2.1M155.6 42.7l-2.5-3.7h-6.3v32.6h52.8v-24.4a2.08 2.08 0 0 0 2.1-2.1 2.08 2.08 0 0 0-2.1-2v-2.5l-11.1 .1v2.4a2.08 2.08 0 0 1 2.1 2 2.08 2.08 0 0 1-2.1 2.1M185.8 69.6a2.08 2.08 0 0 0-2.1 2.1 2.08 2.08 0 0 0 2.1 2.1v51.3h5.6v34.5h15.6v-12.2M188.5 69.6a2.08 2.08 0 0 1 2.1 2.1 2.08 2.08 0 0 1-2.1 2.1v33.3h6v50.3a2.08 2.08 0 0 0-2.1 2.1 2.08 2.08 0 0 0 2.1 2.1v1.3h15.6v-15.5" fill="none" stroke="#ff0" stroke-width=".27"/>
<path d="M185.8 47.2v22.4M188.5 47.2v22.4" fill="none" stroke="#ff0" stroke-width=".26"/>
<path d="M199.5 139.8h5M201 183.6h.7M202.5 183.6h.8M204.1 183.6h.8M205.7 183.6h.8M207.3 183.6h.8M208.9 183.6h.8" fill="none" stroke="#000" stroke-width=".26"/>
<g fill="#000" stroke="#000" stroke-width=".16">
<path d="M199.9 139.5v.7l-.4-.3z" fill-rule="evenodd"/>
<path d="M200.3 139.1v1.5l-.2-.2v-1.1z" fill-rule="evenodd"/>
<path d="M200.5 138.9l.2-.2v2.3l-.2-.2z" fill-rule="evenodd"/>
<path d="M201.2 138.1v3.5l-.2-.3v-2.9z" fill-rule="evenodd"/>
<path d="M159.6 187.8l.7 .1 .2 .6-.6 .4-.5-.4z" fill-rule="evenodd"/>
<path d="M158.5 187.8l2.9 .1-2.4 1.7 1-2.8 .8 2.8z" fill-rule="evenodd"/>
<path d="M176.5 187.8l.7 .1 .2 .6-.6 .4-.5-.4z" fill-rule="evenodd"/>
<path d="M175.4 187.8l3 .1-2.5 1.7 1-2.8 .9 2.8z" fill-rule="evenodd"/>
</g>
<circle cx="113.5" cy="115.8" r=".68" fill="#7f532a"/>
<circle cx="113.4" cy="115.8" r=".64" fill="none" stroke="#7f532a" stroke-width=".27"/>
<circle cx="140.3" cy="121.8" r=".68" fill="#000"/>
<g fill="none" stroke="#000" stroke-width=".27">
<path d="M156.8 59.8l-.5 .6M157.9 58.6l-.5 .6M159 57.4l-.5 .6M159.6 56.8l-.1 .1M149.3 79.4l-.5 .6M150.7 78.1v.7l-.8 .2M150.7 66.9v.8M150.7 68.5v.8M150.7 70.1v.8M150.7 71.7v.8M150.7 73.3v.8M150.7 74.9v.8"/>
<path d="M150.7 76.5v.8M151.5 65.7l-.5 .6M152.6 64.5l-.5 .6M153.7 63.3l-.6 .6M154.7 62.2l-.5 .5M155.8 61l-.6 .6M148.7 80.8l.1 .8M149.4 82.2l.6 .4M150.7 82.7v.8M151.5 83.5h.8M153.1 83.5h.8M154.7 83.5h.7"/>
<path d="M156.2 83.5h.8M157.8 83.5h.8M159.4 83.5h.8M161 83.5h.8M162.6 83.5h.8M164.2 83.5h.8M165.8 83.5h.8M167.4 83.5h.7M168.9 83.5h.8M170.5 83.5h.8M172.1 83.5h.8M173.7 83.5h.8"/>
<path d="M175.3 83.5h.8M176.9 83.5h.8M178.5 83.5h.8M180.1 83.5h.7M181.6 83.5h.8M183.2 83.5h.8M184.8 83.5h.8M186.4 83.5h.8M188 83.5h.8M189.6 83.5h.8M191.2 83.5h.8M192.8 83.5h.7"/>
<path d="M194.3 83.5h.8M195.9 83.5h.8M197.5 83.5h.8M199.1 83.5h.8M200.7 83.5h.8M202.3 83.5h.8M203.9 83.5h.8M205.5 83.5h.7M207 83.5h.8M208.3 83.9v.8M208.3 85.5v.8M208.3 87v.8"/>
<path d="M208.3 88.6v.3M150.9 103.3v27.1h-7.2l-3.5 3.5"/>
<circle cx="140.2" cy="121.8" r=".64"/>
</g>
<path d="M150.9 98.3v5" fill="none" stroke="#000" stroke-width=".26"/>
<g fill="#000" stroke="#000" stroke-width=".16">
<path d="M150.6 98.7l.4-.4 .3 .4z" fill-rule="evenodd"/>
<path d="M150.3 99.1l.1-.2h1.1l.2 .2z" fill-rule="evenodd"/>
<path d="M149.8 99.5l.3-.2h1.8l.3 .2z" fill-rule="evenodd"/>
<path d="M149.3 100l.2-.2h2.9l.3 .2z" fill-rule="evenodd"/>
</g>
<path d="M51.4 96.2l3.7-5.6h-14.2v34.7h34" fill="none" stroke="#0b0" stroke-width=".27"/>
<g fill="#fff">
<path d="M28.8 192.9h1.3v2.4h-1.3z"/>
<path d="M41.3 192.9h1.4v2.4h-1.4z"/>
<path d="M44.7 182.3h1.3v2.4h-1.3z"/>
<path d="M42 178.6h1.3v2.4h-1.3z"/>
</g>
<path d="M43.4 193.6l2.9 .8-.5 1.7-2.9-.8z" fill-rule="evenodd" fill="#aaa" stroke="#000" stroke-width=".16"/>
<path d="M42.9 178.2l2.9-.8 .5 1.6-2.9 .8z" fill-rule="evenodd" fill="#fff" stroke="#000" stroke-width=".16"/>
<path d="M25.5 193.6h3v1.7h-3z" fill="none" stroke="#000" stroke-width=".16"/>
<path d="M25.5 178.1h2.9v1.8h-2.9z" fill="#0b0"/>
<path d="M25.5 178.2h3v1.7h-3zM28.5 178h14.4l.5 1.9h3v13.6h-3l-.5 1.9h-14.4v-1.9l-4.3-4.3v-5l4.3-4.3zM21.2 185.8h3v1.8h-3z" fill="none" stroke="#000" stroke-width=".16"/>
<path d="M21.2 185.8h2.9v1.8h-2.9z" fill="#000"/>
<path d="M46.4 185.8h2.9v1.8h-2.9z" fill="#d00"/>
<path d="M46.4 185.8h3v1.8h-3z" fill="none" stroke="#000" stroke-width=".16"/>
<path d="M46.4 182h2.9v1.8h-2.9z" fill="#aaa"/>
<path d="M46.4 182.1h3v1.7h-3zM46.4 189.7h3v1.7h-3z" fill="none" stroke="#000" stroke-width=".16"/>
<g fill="#fff">
<path d="M28.8 178.4h1.4v2.4h-1.4z"/>
<path d="M24.4 186.1h1.3v2.3h-1.3z"/>
<path d="M44.6 189.5h1.4v2.4h-1.4z"/>
<path d="M44.6 185.7h1.4v2.4h-1.4z"/>
</g>
<g fill="none" stroke="#000" stroke-width=".16">
<path d="M28.7 175.1l.8 1.3M29.7 176.8l.2 .3M30.3 177.8l1.2 2M35.4 173.2v1.6M35.4 175.3v.3M35.4 176.4v2.4M35.4 179.3v.3M40.6 177.8l-1.2 2M41.1 176.8l-.1 .3M42.2 175.1l-.8 1.3M29.7 180.9a8.3 8.3 0 0 1 8.3-1.9 8.2 8.2 0 0 1 5.5 7.7 8.9 8.9 0 0 1-6.7 5.4 8.7 8.7 0 0 1-9.5-5.5 8.7 8.7 0 0 1 2.4-5.7zM31.7 180.3l.1 .2"/>
<path d="M32.2 181.2l1.2 2.1M33.7 183.7l.1 .2M34.2 184.6l1.2 2.1M34.9 186.2a.71 .71 0 0 1 1.1 .1 .71 .71 0 0 1-.4 1 .71 .71 0 0 1-.9-.6zM35.4 192.1v.1M35.4 180.3v2.4M35.4 183.3v.2M35.4 184.3v2.4M36.6 184.6l-1.2 2.1M37.1 183.7l-.1 .2M38.6 181.2l-1.2 2.1M39.1 180.3l-.1 .2"/>
<circle cx="35.4" cy="186.7" r="3.4"/>
</g>
<g fill="#fff">
<path d="M34.1 172h4.8v2.4h-4.8z"/>
<path d="M40.9 173.8h6.5v2.3h-6.5z"/>
<path d="M27 173.8h5.1v2.3h-5.1z"/>
<path d="M56.4 181.4h19.5v10.8h-19.5z"/>
</g>
<g fill="#0b0" stroke="#0b0" stroke-width=".16">
<path d="M45.2 177.5l.6-.1 .5 1.6-.6 .2z" fill-rule="evenodd"/>
<path d="M44 177.9l.6-.2 .5 1.7-.6 .2z" fill-rule="evenodd"/>
<path d="M42.9 178.2l.6-.2 .5 1.7-.6 .1z" fill-rule="evenodd"/>
</g>
<g font-size="4.8">
<text x="94" y="185.2">VESPA P200E (VSX1T) with key &amp; battery</text>
<text x="98.2" y="190">before 1979 (serial # VSX1T</text>
<text x="162.3" y="190">34627 )</text>
</g>
<g font-size="3.2">
<text x="162.2" y="141.2">-</text>
<text x="186" y="141.1">+</text>
<text x="23.1" y="200.6">IGNITION SWITCH</text>
<text x="25.2" y="203.7">CONNECTIONS</text>
</g>
<text font-size="3.2" fill="#808080" x="120.2" y="178.1">s c o o t e r h e l p . c o m</text>
<g font-size="2.4">
<text x="34.2" y="173.8">OFF</text>
<text x="27" y="175.6">RUN</text>
<text x="40.9" y="175.6">PARK</text>
<text x="28.9" y="180.2">8</text>
<text x="42" y="180.4">1</text>
<text x="44.7" y="184.1">2</text>
<text x="56.4" y="183.3">RUN: 6-5 &amp; 3+2+1</text>
<text x="24.4" y="187.9">7</text>
<text x="44.7" y="191.4">4</text>
<text x="44.7" y="187.5">3</text>
<text x="58.9" y="190.4">PARK: 3+4+5</text>
<text x="61.1" y="186.9">OFF: 7+8</text>
<text x="28.9" y="194.7">6</text>
<text x="41.4" y="194.7">5</text>
</g>
<g font-size="1.7">
<text x="192.6" y="29.2">JUNCTION</text>
<text x="161.5" y="34.7">STATOR</text>
<text x="190.7" y="30.8">BOX @ ENGINE</text>
<text x="162.2" y="36.3">PLATE</text>
<text x="221.5" y="49.9">NEUTRAL</text>
<text x="222.1" y="51.5">SWITCH</text>
<text x="120.7" y="56.4">BRAKE</text>
<text x="120.8" y="58">PEDAL</text>
<text x="121.2" y="54.8">REAR</text>
<text x="41.7" y="91.9">HEADLIGHT</text>
<text x="42.7" y="93.5">12V 30/30</text>
<text x="170.2" y="134.6">BATTERY</text>
<text x="170.2" y="136.3">12V 5.5Ah</text>
</g>
<g font-size="1.6">
<text x="36.7" y="37">RIGHT FRONT</text>
<text x="36.9" y="40.2">BULB 12V 2W</text>
<text x="37.7" y="38.6">INDICATOR</text>
<text x="239" y="49.7">RIGHT REAR INDICATOR</text>
<text x="243.4" y="51.3">BULB 12V 2W</text>
<text x="85.4" y="65.3">HANDLEBAR</text>
<text x="87.8" y="63.7">RIGHT</text>
<text x="84.2" y="66.9">SWITCH (KILL &amp;</text>
<text x="85" y="68.5">INDICATORS)</text>
<text x="33" y="73.6">FRONT BRAKE</text>
<text x="35.6" y="75.2">SWITCH</text>
<text x="61.2" y="80.7">INDICATOR</text>
<text x="62.7" y="82.3">12V 2W</text>
<text x="13.7" y="87.4">12V DC</text>
<text x="13.9" y="85.9">HORN</text>
<text x="77.7" y="89.2">NEUTRAL</text>
<text x="62.1" y="95.8">IGNITION</text>
<text x="78.5" y="90.7">12V 3W</text>
<text x="207.5" y="93.2">W</text>
<text x="210.6" y="93.2">R</text>
<text x="213.8" y="93.2">G</text>
<text x="216.7" y="93.2">G</text>
<text x="245.8" y="92.2">REAR LIGHT</text>
<text x="246.7" y="93.8">12V 5/21W</text>
<text x="62.5" y="99">SWITCH</text>
<text x="64" y="97.4">KEY</text>
<text x="190.1" y="98.1">SPARK</text>
<text x="190.6" y="99.7">PLUG</text>
<text x="205.6" y="98">ELECTRONIC</text>
<text x="207.3" y="99.6">IGNITION</text>
<text x="208.9" y="101.2">UNIT</text>
<text x="78.3" y="107">SPEEDO</text>
<text x="64.5" y="111.7">HI BEAM</text>
<text x="65" y="113.2">12V 2W</text>
<text x="78.9" y="108.5">12V 3W</text>
<text x="107.5" y="110.8">BOX UNDER</text>
<text x="107.7" y="112.4">HORNCAST</text>
<text x="108.2" y="109.1">JUNCTION</text>
<text x="40.8" y="137.8">RIGHT FRONT</text>
<text x="41.1" y="140.9">BULB 12V 2W</text>
<text x="41.8" y="139.3">INDICATOR</text>
<text x="71.7" y="138">LEFT HANDLEBAR</text>
<text x="71.7" y="139.6">SWITCH (LIGHTS</text>
<text x="71.7" y="141.2">&amp; HORN)</text>
<text x="208.9" y="138.7">RECTIFIER</text>
<text x="239.5" y="143.3">LEFT REAR INDICATOR</text>
<text x="136.8" y="148.1">P</text>
<text x="139.5" y="149.8">INDICATOR</text>
<text x="243.4" y="144.9">BULB 12V 2W</text>
<text x="136.8" y="150.6">X</text>
<text x="136.8" y="153">L</text>
<text x="139.5" y="151.3">FLASHER</text>
<text x="154.4" y="163.6">FUSE 12V 8A</text>
<text x="210.7" y="184.1">(WHITE)</text>
</g>
<g font-size="1.6" fill="#ff0">
<text x="206.8" y="146.6">G</text>
<text x="209.7" y="146.6">G</text>
</g>
<text font-size="1.6" fill="#f6c" x="212.4" y="146.6">B+</text>
<text font-size="1.6" fill="#800080" x="215.7" y="146.6">C</text>
</svg>
